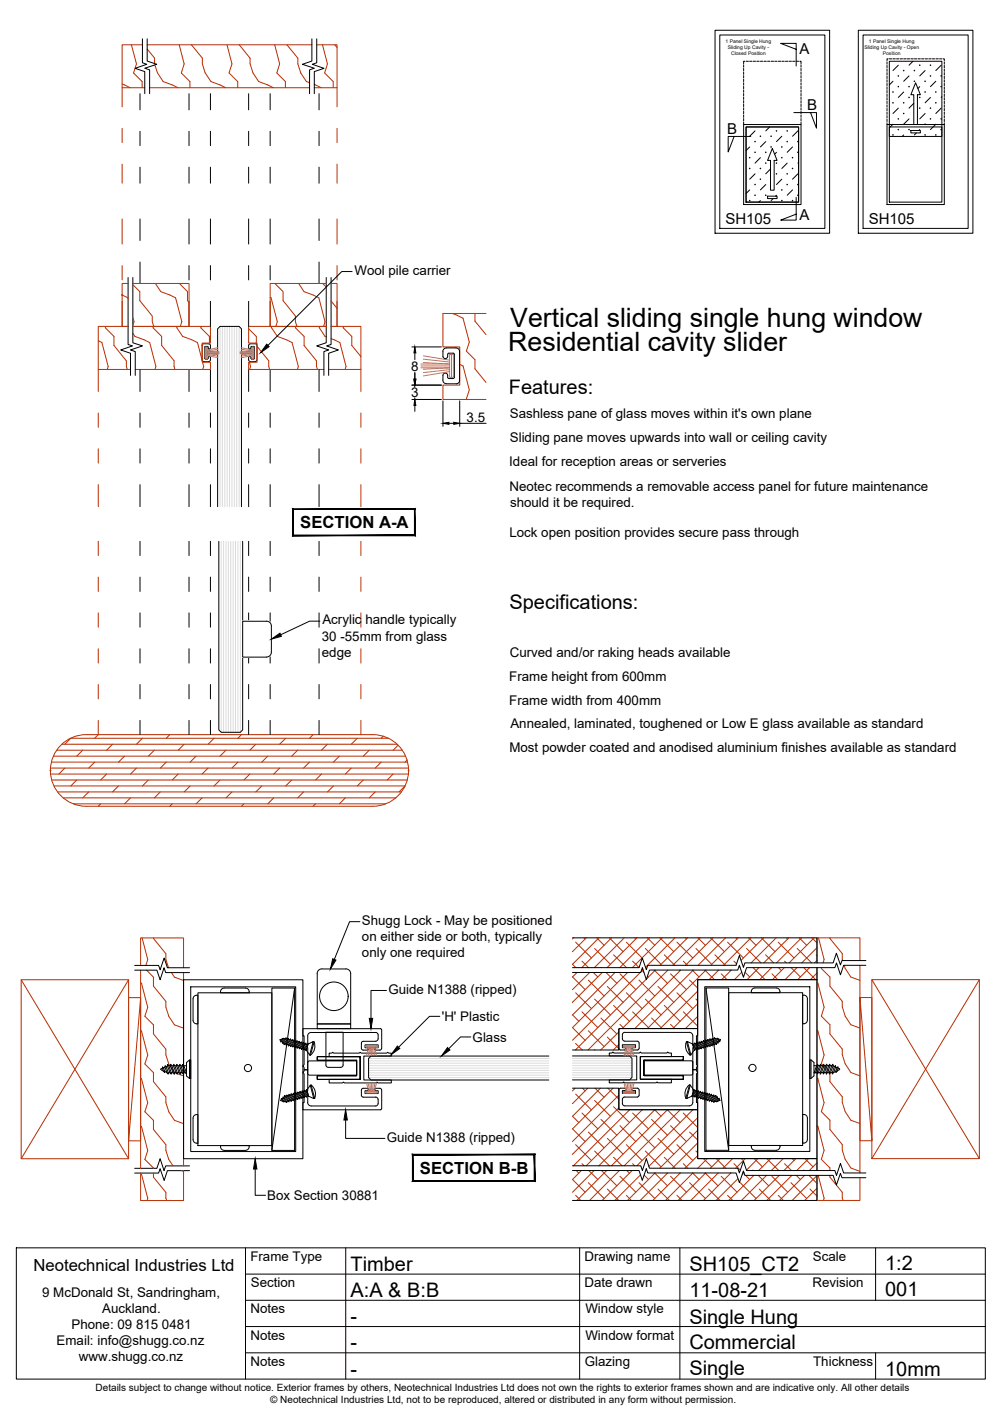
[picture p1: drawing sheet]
<svg xmlns="http://www.w3.org/2000/svg" width="210mm" height="297mm" viewBox="0 0 210 297" stroke-linecap="round" stroke-linejoin="round" font-family="sans-serif">
<!-- layer: APL Notes -->
<g fill="#000" stroke="#000" stroke-width=".21">
<path d="M86.8 106.7v5.4l.2 .1zM86.8 106.7l.2-.1v5.6zM61.5 106.7h25.3l.2-.1zM61.3 106.6h25.7l-25.5 .1zM61.3 106.6l.2 5.5v-5.4zM61.3 106.6l.2 5.5-.2 .1zM61.5 112.1l-.2 .1 25.5-.1zM61.3 112.2l25.5-.1 .2 .1z"/>
<path d="M111.9 241.9v5.4l.2 .1zM111.9 241.9l.2-.1v5.6zM86.6 241.9h25.3l.2-.1zM86.4 241.8h25.7l-25.5 .1zM86.4 241.8l.2 5.5v-5.4zM86.4 241.8l.2 5.5-.2 .1zM86.4 247.4l25.5-.1h-25.3zM86.4 247.4l25.5-.1 .2 .1z"/>
</g>
<!-- layer: Timber 1 -->
<g fill="none" stroke="#b82e00" stroke-width=".21">
<path d="M25.6 17.6l1.7 .8M25.6 18.4v4M27.5 9.4l1.1 4-.6 1.9 1.8 1.8v1.3M29.8 9.4h-4.2v9h4.7M30.8 10.3l1.6 1.9v1.1M30.8 9.4h34.5M31.3 18.4h33.5M32.4 13.6l.6 1.7 1.2 1.8 3.1 1.3M37.5 9.4l1.1 4-.6 1.9 1.8 1.8v1.3M40.1 9.4l2.3 2.8v1.2l.6 1.9 1.2 1.8 3.1 1.3M47.6 9.4l1 4-.6 1.9M48 15.3l1.8 1.8v1.3"/>
<path d="M50.1 9.4l2.3 2.8v1.2M52.4 13.4l.6 1.9 1.2 1.8 3.1 1.3M57.5 9.4l1.1 4-.6 1.9 1.8 1.8v1.3M60.1 9.4l2.3 2.8v1.2l.6 1.9 1.2 1.8 .6 .2M65.8 17.7l1.5 .7M66.4 9.4h4.2v9h-4.8M67.6 9.4l1 4-.6 1.9 1.8 1.8v1.3M70.1 9.4l.5 .6M70.6 18.4v4M25.6 26.9v3M25.6 34.4v4M70.6 26.9v3"/>
<path d="M70.6 34.4v4M25.6 45.9v5.2M25.6 55.6v3M26.8 59.4h-1.2v9h1.2h-6.2v9M27.8 59.4h11.8v9h-11.8h16.3v3.5h-1.8v4h1.8v1.5h-15.8M27.8 59.6l1.5 1.5v1.9l2.6 3.2v1.2l.3 1M32.5 59.4l1.2 1.7 3.1 1.3 1.3 5-.3 1M37.6 59.4l1.7 1.7v1.9l.3 .4M57.6 59.4l1.7 1.7v1.9l2.6 3.2v1.2l.3 1M62.6 59.4l1.1 1.7 3.1 1.3 1.3 5-.3 1M67.6 59.4l.7 .7M68.3 59.4h-11.7v9h11.7h-16.2v3.5h1.7v4h-1.7v1.5h15.8"/>
<path d="M69.4 59.4h1.2v9h-1.2h6.2v9M70.6 45.9v5.2M70.6 55.6v3M20.6 77.4v4.6M20.6 71.4l.8 .4 1.3 5-.2 .6M20.6 77.4h6.7M22.2 68.4l-.1 .3 1.8 1.8v1.9l2.6 3.2v1.2l.2 .6M25.6 63.1v5.3M25.6 61.8l1.2 .6v.2M27.8 69.8l.5 .7 3.1 1.3 1.3 5-.2 .6M27.8 66.4l.3 1-.3 .8M32.1 68.4v.3l1.8 1.8v1.9l2.6 3.2v1.2l.2 .6"/>
<path d="M37 68.4l1.3 2.1 3.1 1.3 .9 3.7M42.2 68.4l-.1 .3 1.8 1.8v1.4M42.4 75.9l.3 .9-.2 .6M52.1 68.9l1.6 1.6v1.4M52.3 75.9l.2 .9-.2 .6M53.8 72.5l2.5 3.1v1.2l.2 .6M56.6 62.3l.2 .1 1.3 5-.3 1M56.8 68.4l1.3 2.1 3.1 1.3 1.3 5-.2 .6M62 68.4l-.1 .3 1.8 1.8v1.9l2.6 3.2v1.2l.2 .6M66.8 68.4l1.3 2.1 .2 .1M68.8 77.4h6.8M69.4 70.9l1.8 .9 1.3 5-.2 .6"/>
<path d="M69.4 63l1.2 1.6M70.6 63.1v5.3M72 68.4l-.1 .3 1.8 1.8v1.9l1.9 2.3M75.6 77.4v4.6M94.7 65.7l1.1 .3M95.8 66.1l1.2 .6 1.3 5-.6 1.9 1.8 1.8v1.9l2.3 2.8M96.3 76.3l.7 .4 1.3 5-.6 1.9 .1 .1M99.5 65.7v1.6l2.3 2.8M101.8 65.7h-9v7h3.5v8h-3.5v3h9M20.6 86.5v3M20.6 94v3M75.6 86.5v3"/>
<path d="M75.6 94v3M20.6 101.5v4.6M20.6 113.4v3M75.6 101.5v4.6M75.6 113.4v3M20.6 120.9v3M20.6 128.4v3M20.6 135.9v3M75.6 120.9v3M75.6 128.4v3M75.6 135.9v3M10.8 159.6h74.6"/>
<path d="M11.2 158.4h73.8M11.9 157.1h72.4M13 155.9h70.2M13.1 155.7a7.5 7.5 0 0 1 5-1.8h60a7.5 7.5 0 0 1 7.5 7.5 7.5 7.5 0 0 1-7.5 7.5h-60a7.5 7.5 0 0 1-7.1-4.9 7.5 7.5 0 0 1 2.1-8.3zM17.3 157.1l-1.2 1.3M19.8 159.6l-1.2 1.3M20.6 150.9v3l-.8 .8M20.6 143.4v3M23.6 155.9l-1.3 1.2M26.1 158.4l-1.3 1.2M29.8 154.7l-1.2 1.2M32.3 157.1l-1.2 1.3"/>
<path d="M34.8 159.6l-1.2 1.3M35.6 153.9l-.8 .8M38.6 155.9l-1.3 1.2M41.1 158.4l-1.3 1.2M44.8 154.7l-1.2 1.2M47.3 157.1l-1.2 1.3M49.8 159.6l-1.2 1.3M50.6 153.9l-.8 .8M53.6 155.9l-1.3 1.2M56.1 158.4l-1.3 1.2M59.9 154.7l-1.3 1.2M62.3 157.1l-1.2 1.3"/>
<path d="M64.8 159.6l-1.2 1.3M65.6 153.9l-.8 .8M68.6 155.9l-1.3 1.2M71.1 158.4l-1.3 1.2M74.8 154.7l-1.2 1.2M75.6 143.4v3M75.6 150.9v3M77.4 157.1l-1.3 1.3M79.9 159.6l-1.3 1.3M80.3 154.2l-.4 .5M81.4 154.7h-66.6l-1.2 1.2M83.4 156.1l-1 1"/>
<path d="M85.3 159.2l-.4 .4M10.6 160.9h75M10.6 162.1h75M10.9 163.4h74.4M11.3 164.6h73.6l-1.3 1.3M12.1 165.9h72M13.3 167.1h69.6M13.6 160.9l-1.3 1.2M15.4 168.4h65.4M16.1 163.4l-1.3 1.2M18.6 165.9l-1.3 1.2M21.1 168.4l-.5 .5"/>
<path d="M22.3 162.1l-1.2 1.3M24.8 164.6l-1.2 1.3M27.3 167.1l-1.2 1.3M28.6 160.9l-1.3 1.2M31.1 163.4l-1.3 1.2M33.6 165.9l-1.3 1.2M36.1 168.4l-.5 .5M37.3 162.1l-1.2 1.3M39.8 164.6l-1.2 1.3M42.3 167.1l-1.2 1.3M43.6 160.9l-1.3 1.2M46.1 163.4l-1.3 1.2"/>
<path d="M48.6 165.9l-1.3 1.2M51.1 168.4l-.5 .5M52.3 162.1l-1.2 1.3M54.8 164.6l-1.2 1.3M57.3 167.1l-1.2 1.3M58.6 160.9l-1.3 1.2M61.1 163.4l-1.2 1.2M63.6 165.9l-1.3 1.2M66.1 168.4l-.5 .5M67.3 162.1l-1.2 1.3M69.8 164.6l-1.2 1.3M72.3 167.1l-1.2 1.3"/>
<path d="M73.6 160.9l-1.3 1.2M76.1 163.4l-1.3 1.2M78.6 165.9l-1.2 1.2M82.4 162.1l-1.3 1.3M29.8 196.5l1.1 4.5-.3 1.2M32.1 196.5l2.6 3.3v1.2l.6 1.7M120.2 196.5l-.3 .2M120.6 197.4l3.3 3.3M122.3 196.5l.3 .2M122.8 196.5l-2.9 2.8M124.6 198.7l3.3 3.3M125 196.5l1.5 1.5"/>
<path d="M125.5 196.5l-5.6 5.5 .7 .7M127.6 196.5l2.9 2.9M128.1 196.5l-6.2 6.2M130.8 196.5l-6.3 6.2M131.2 197.4l3.3 3.3M133 196.5l.2 .2M133.4 196.5l-6.2 6.2M135.2 198.7l3.3 3.3M135.6 196.5l1.6 1.5M136.1 196.5l-6.3 6.2M138.3 196.5l2.9 2.9M138.7 196.5l-6.2 6.2"/>
<path d="M141.4 196.5l-6.2 6.1M141.8 197.4l3.3 3.3M143.6 196.5l.2 .2M144 196.5l-5.7 5.7M145.8 198.7l3.3 3.3M146.2 196.5l1.6 1.5M146.7 196.5l-5.8 5.7M148.9 196.5l2.9 2.9M149.3 196.5l-5.7 5.7M152 196.5l-5.8 5.7M152.4 197.4l3.3 3.3M154.2 196.5l.2 .2"/>
<path d="M154.6 196.5l-5.7 5.7M156.4 198.7l3 3M156.8 196.5l1.6 1.5M157.3 196.5l-5.8 5.7M159.5 196.5l2.9 2.9M159.9 196.5l-4.7 4.7M162.6 196.5l-5.3 5.2M163 197.4l3.3 3.3M164.8 196.5l.2 .2M165.2 196.5l-5.2 5.2M167 198.7l3 3M167.4 196.5l1.6 1.5"/>
<path d="M167.9 196.5l-5.2 5.2M170.1 196.5l1 1M170.6 196.5l-5.3 5.2M171.1 198.5l-3.1 3.2M171.5 196.5l1.1 4.5M173.8 196.6l2.6 3.2 .1 1.4M173.9 196.5v.1M4.4 205.2h22.5v37.5h-22.5zM4.4 205.2l22.5 37.5M26.9 205.2l-22.5 37.5M29.5 202.2v-5.7h9v6.2M29.5 209l-2.6 30h2.6v-30h-2.6v30"/>
<path d="M29.5 205.9l.1 .1 1.3 5-.6 1.9 1.8 1.8v1.9l2.6 3.2v1.2l.7 1.9 1.1 1.8 2 .7M29.5 215.9l.1 .1 1.3 5-.6 1.9 1.8 1.8v1.9l2.6 3.2v1.2l.7 1.9 1.1 1.8 2 .7M29.5 203.2v41.5M30.7 203.2l1.4 1.5v1.9l2.6 3.2M34.7 209.8v1.2l.7 1.9 1.1 1.8 2 .7M35.9 203.7l.6 1 2 .7M38.5 203.7v40.5M119.9 215.3l2.7 2.6M119.9 212.6l1.4 1.3M119.9 209.9v.1M119.9 204.6l2.7 2.7M120.6 218.6l1.4 1.3"/>
<path d="M120.6 208l3.3 3.3M120.9 203.7l-1 1M121.9 211.9l3.3 3.4M121.9 201.3l1.4 1.4M123.2 215.9l3.3 3.3M123.2 205.3l3.3 3.3M123.5 203.7l-3.6 3.6M124.3 203.7l.9 .9M124.6 219.9h.1M124.6 209.3l3.3 3.3M125.9 213.3l3.3 3.3M125.9 202.7h.1"/>
<path d="M126.2 203.7l-6.3 6.3M127 203.7l2.2 2.3M127.2 217.2l2.4 2.5M127.2 206.6l3.3 3.4M128.5 210.6l3.4 3.3M128.5 200l2.7 2.7M128.8 203.7l-8.9 8.9M129.6 216.2l-3.8 3.7M129.6 218.8l-1.1 1.1M129.9 214.6l.8 .9M129.9 204l3.3 3.3M131.2 208l3.3 3.3"/>
<path d="M131.5 203.7l-11.6 11.6M132.5 211.9l3.3 3.4M132.5 201.3l1.4 1.4M133.9 205.3l3.3 3.3M134.1 203.7l-14.2 14.2M134.4 203.2l.5 .5M134.7 203.1l-.4 .5M135.2 209.3l3.3 3.3M135.4 205.1l-14.9 14.8M135.7 204.5l.1 .1M136.5 213.3l2.2 2.2M137 203.2l2.8 2.8"/>
<path d="M137.3 203.2l-1.8 1.8M137.8 206.6l3.4 3.4M139.2 210.6l3.3 3.3M139.2 200l2.2 2.2M139.9 203.2l-16.7 16.7M140.5 214.6l.8 .9M140.5 204l3.3 3.3M141.8 208l3.3 3.3M142.4 203.2l.1 .1M142.6 203.2l-12.3 12.3M143.1 211.9l3 3.1M143.1 201.3l.9 .9"/>
<path d="M144.5 205.3l1.6 1.7M145 203.2l1.4 1.4M145.2 203.2l-12.2 12.3M145.8 209.3l.3 .3M146.1 207.6l-7.8 7.9M146.1 210.3l-5.2 5.2M146.1 212.9l-2.5 2.6M147.7 203.2l2 2M147.9 203.2l-12.3 12.3M149.8 200l2.2 2.2M150.6 203.2l-2.1 2M151.1 204l1.2 1.2"/>
<path d="M153 203.2l.1 .1M153.2 203.2l-2 2M153.7 201.3l.6 .6M154.2 202.2h.1M154.8 202.4l.2 .2M155.4 203.7l-1.5 1.5M156.1 203.7l.9 .9M157.8 202.7l2.5 2.5M159 202.7l-2.5 2.5M160.4 200l1.7 1.7M161.6 202.7l-2.5 2.5M161.7 204l1.2 1.2"/>
<path d="M163.1 202.7l.6 .6M164.3 202.7l-2.5 2.5M164.4 201.3l.3 .4M165.7 202.7l2 1.9M167 202.7l-2.5 2.5M168.4 202.7l2.5 2.5M169.6 202.7l-2.5 2.5M171 200l.1 .2M171.1 205.9l.2 .1 1.3 5M171.1 215.9h.2M171.1 202.7v42.5M171.1 201.2l-.5 .5"/>
<path d="M171.1 203.8l-1.3 1.4M171.3 216l1.3 5M172.1 202.9l1.8 1.8v1.9M172.1 202.7v.1M172.6 211l-.5 1.9 1.8 1.8v1.9M172.6 201l-.2 .7M173.8 206.6l2.6 3.1v1.3l.7 1.9 1.1 1.8 1.9 .7M173.8 216.6l2.6 3.2v1.2l.7 1.9M176.8 202.2l.3 .7M177.1 202.8l1.1 1.9 1.9 .7M180.1 209l2.5 30h-2.5v-30h2.5v30M180.1 201.2v-4.7h-9v5.2"/>
<path d="M180.1 202.2v43.5M182.6 205.2h22.6v37.5h-22.6zM182.6 205.2l22.6 37.5M205.2 205.2l-22.6 37.5M29.5 225.9l.1 .1 1.3 5-.6 1.9 1.8 1.8v1.9l2.6 3.2v1.2l.7 1.9 .9 1.3M29.5 235.9l.1 .1 1.3 5-.6 1.9 1.8 1.8M119.9 231.1v.1M119.9 236.5l2.7 2.6M120.5 228l-.6 .5M120.6 239.8l3.3 3.3M120.6 229.2l3.3 3.3M121.9 233.2l3.3 3.3"/>
<path d="M122 228l.6 .5M123.1 228l-3.2 3.2M123.2 237.1l3.3 3.3M124.6 230.5l3.3 3.3M124.7 228l1.8 1.8M125.8 228l-5.9 5.8 1.4 1.3M125.9 234.5l3.3 3.3M127.2 238.4l3.3 3.4M127.3 228l2.3 2.3M128.4 228l-8.5 8.5M128.5 231.8l3.4 3.3M129.6 229.4l-9.7 9.7"/>
<path d="M129.6 232.1l-9.7 9.7M129.9 235.8l3.3 3.3M131.2 239.8l3.3 3.3M131.9 232.5l-11.8 11.7M132.5 233.2l3.3 3.3M133.9 237.1l3.3 3.3M134.5 232.5h.1M134.5 232.5l-11.7 11.7M136.5 234.5l3.3 3.3M137.1 232.5l1.4 1.3M137.2 232.5l-11.8 11.7M137.8 238.4l3.4 3.4"/>
<path d="M139.8 232.5l2.7 2.6M139.8 232.5l-11.7 11.7M140.5 235.8l3.3 3.3M141.8 239.8l3.3 3.3M142.5 232.5l-11.7 11.7M143.1 233.2l3 3M144.5 237.1l1.6 1.7M145.1 232.5h.1M145.2 232.5l-11.8 11.7M146.1 234.1l-10.2 10.2M146.1 236.8l-7.9 7.9M146.1 239.4l-5.2 5.3"/>
<path d="M171.1 225.9l.2 .1 1.3 5M171.1 235.9l.2 .1 1.3 5M172.6 231l-.5 1.9 1.8 1.8v1.9M172.6 221l-.5 1.8 1.8 1.8v2M173.8 226.6l2.6 3.2v1.2l.7 1.9 1.1 1.8 1.9 .7M173.8 236.6l2.6 3.2v1.2l.7 1.9M177.1 222.8l1.1 1.8 1.9 .8M29.5 245.9l.1 .1 1.3 5-.1 .5M32.1 245.7v.9l2.6 3.2v1.2l.2 .5M38 245.2l.5 .2M38.5 245.2v6.3h-9v-5.8M120.6 250.4l1.1 1.1"/>
<path d="M120.7 245.2l.6 .6M121.8 245.2l-1.9 1.9 2.7 2.6M121.9 243.8l.5 .4M123.2 247.7l3.3 3.4M123.4 245.2l1.8 1.9M124.5 245.2l-4.6 4.6M124.6 241.1l3.1 3.1M126 245.2l3.2 3.2M127.1 245.2l-6.2 6.3M127.2 249.1l2.4 2.4M128.5 242.4l1.8 1.8M129.7 245.2l-6.2 6.3"/>
<path d="M129.9 246.4l3.3 3.3M131.2 250.4l1.1 1.1M131.3 245.2l.6 .6M132.4 245.2l-6.3 6.3M132.5 243.8l.5 .4M133.9 247.7l3.3 3.4M134.2 246.1l-5.4 5.4M134.9 246.2l.9 .9M135.2 241.1l3.3 3.3M135.4 244.8v.1M137.1 245.7l2.7 2.7M137.2 245.7l-5.7 5.8"/>
<path d="M137.8 249.1l2.4 2.4M139.2 242.4l2.2 2.3M139.9 245.7l-5.8 5.8M140.5 246.4l3.3 3.3M141.8 250.4l1.1 1.1M142.4 245.7l.1 .1M142.5 245.7l-5.7 5.8M143.1 243.8l1 .9M144.5 247.7l3.3 3.4M145.1 245.7l1.3 1.4M145.2 245.7l-5.8 5.8M145.8 241.1l.3 .4"/>
<path d="M146.1 242.1l-2.6 2.6M147.4 242.7l1.7 1.7M147.7 245.7l2.7 2.7M147.8 245.7l-5.7 5.8M148.2 242.7l-2 2M148.4 249.1l2.4 2.4M150 242.7l2 2M150.5 245.7l-5.8 5.8M150.8 242.7l-2 2M151.1 246.4l3.3 3.3M152.4 250.4l1.1 1.1M153 245.7l.1 .1"/>
<path d="M153.1 245.7l-5.7 5.8M153.5 242.7l-2 2M153.7 243.8l1.4 1.3M154.6 246.9l-4.6 4.6M155.1 247.7l3.3 3.4M155.3 242.7l.4 .4M155.6 245.6l.3 .4M155.8 245.6l-.3 .4M156.1 242.7l-2 2M156.2 246.2l.8 .9M157.7 245.1l.1 .1M157.9 246.2l-5.2 5.3"/>
<path d="M158 242.7l1.7 1.7M158.8 242.7l-2.4 2.4M158.8 246.2l2.2 2.2M159 249.1l2.5 2.4M160.6 246.2l-5.3 5.3M160.6 242.7l2.5 2.5M161.4 242.7l-2.5 2.5M161.7 246.4l3.3 3.3M163 250.4l1.1 1.1M163.2 246.2l-5.2 5.3M164.1 242.7l-2.5 2.5M164.4 243.8l1.4 1.4"/>
<path d="M165.7 247.7l3.3 3.4M165.9 246.2l-5.3 5.3M166 242.7l.3 .4M166.7 242.7l-2.5 2.5M166.8 246.2l.9 .9M168.3 245.1l.2 .1M168.5 246.2l-5.2 5.3M168.6 242.7l1.7 1.7M169.4 242.7l-2.5 2.5M169.5 246.2l1.6 1.7M169.7 249.1l1.4 1.5M171.1 246.2v5.3h9v-4.8"/>
<path d="M171.1 243.6l-1.6 1.6M171.1 246.3l-5.2 5.2M171.1 248.9l-2.5 2.6M171.4 246.2l1.2 4.8M172.6 251l-.1 .5M172.6 240.9l-.5 2 1.8 1.8v.5M173.8 246.6l2.6 3.2v1.2l.2 .5M173.9 246.2v.4M177.1 242.9l1.1 1.8 1.9 .7"/>
</g>
<!-- layer: Shugg Blocks -->
<g fill="none" stroke="#000" stroke-width=".21">
<path d="M29.8 8.1v5.1l.9 .3-2.4 .8 2 .7v4.6M30.8 8.1v4.7l2 .7-2.5 .8 1 .3v5M65.3 8.1v4.7l-2 .7 2.5 .8-1 .3v5M66.4 8.1v5.1l-1 .3 2.5 .8-2.1 .7v4.6M26.8 58.1v14.1l.9 .3-2.4 .8 2 .7v4.6M27.8 58.1v13.7l2 .7-2.5 .8 1 .3v5M68.3 58.1v13.7l-1.9 .7 2.4 .8-.9 .3v5M69.4 58.1v14.1l-1 .3 2.5 .8-2.1 .7v4.6M119.9 196.5h51.2v5.2M28.2 203.2h4.7l.6 2 .9-2.5 .3 1h5M28.2 202.2h5l.3 .9 .9-2.4 .7 2h4.6M171.1 202.7v2.5h-25v10.3h-16.5v4.4h-9.7"/>
<path d="M181.4 201.2h-5l-.3 .9-.9-2.4-.7 2h-18.5l-.3 .9-.8-2.4-.7 2h-18.5l-.3 .9-.9-2.4-.6 2h-14M181.4 202.2h-4.7l-.6 2-.9-2.5-.3 1h-18.5l-.7 2-.8-2.5-.3 1h-18.5l-.7 2-.8-2.5-.4 1h-14.3M119.9 228h9.7v4.5h16.5v10.2h25v2.5M39.7 244.2h-5l-.3 1-.9-2.5-.6 2h-4.7M39.7 245.2h-4.6l-.7 2.1-.9-2.5-.3 .9h-5M119.9 245.2h14l.6 2.1 .9-2.5 .3 .9h18.5l.7 2 .8-2.4 .3 .9h18.5l.7 2 .9-2.4 .3 .9h5M119.9 244.2h14.3l.4 1 .8-2.5 .7 2h18.5l.3 1 .8-2.5 .7 2h18.5l.3 1 .9-2.5 .6 2h4.7M171.1 246.2v5.3h-51.2"/>
</g>
<!-- layer: AlumOutline -->
<g fill="none" stroke="#000" stroke-width=".21">
<path d="M29.3 19.6v3.4M39.6 19.6v3.4M44.1 19.6v3.4M52.1 19.6v3.4M56.6 19.6v3.4M66.8 19.6v3.4M29.3 27.5v3M29.3 35v3.4M39.6 27.5v3M39.6 35v3.4M44.1 27.5v3M44.1 35v3.4"/>
<path d="M52.1 27.5v3M52.1 35v3.4M56.6 27.5v3M56.6 35v3.4M66.8 27.5v3M66.8 35v3.4M29.3 45.9v4.5M29.3 54.9v4.5M39.6 45.9v5.2M39.6 55.6v3M44.1 45.9v5.2M44.1 55.6v3"/>
<path d="M52.1 45.9v5.2M52.1 55.6v3M56.6 45.9v5.2M56.6 55.6v3M66.8 45.9v4.5M66.8 54.9v4.5M29.3 77.4v4.6M39.6 63.1v5.3M39.6 77.4v4.6M44.1 63.1v5.3M44.1 77.4v4.6M52.1 63.1v5.3"/>
<path d="M52.1 77.4v4.6M56.6 63.1v5.3M56.6 77.4v4.6M66.8 77.4v4.6M29.3 86.5v3M29.3 94v3M39.6 86.5v3M39.6 94v3M44.1 86.5v3M44.1 94v3M52.1 86.5v3M52.1 94v3"/>
<path d="M56.6 86.5v3M56.6 94v3M66.8 86.5v3M66.8 94v3M29.3 101.5v4.6M29.3 113.4v3M39.6 101.5v4.6M39.6 113.4v3M44.1 101.5v4.6M44.1 113.4v3M52.1 101.5v4.6M52.1 113.4v3"/>
<path d="M56.6 101.5v4.6M56.6 113.4v3M66.8 101.5v4.6M66.8 113.4v3M29.3 120.9v3M29.3 128.4v3M29.3 135.9v3M39.6 120.9v3M39.6 128.4v3M39.6 135.9v3M44.1 120.9v3M44.1 128.4v3"/>
<path d="M44.1 135.9v3M52.1 120.9v3M52.1 128.4v3M52.1 135.9v3M56.6 120.9v3M56.6 128.4v3M56.6 135.9v3M66.8 120.9v3M66.8 128.4v3M66.8 135.9v3M29.3 143.4v3M29.3 150.9v3"/>
<path d="M39.6 143.4v3M39.6 150.9v3M44.1 143.4v3M44.1 150.9v3M52.1 143.4v3M52.1 150.9v3M56.6 143.4v3M56.6 150.9v3M66.8 143.4v3M66.8 150.9v3M38.5 205.2h25v37.5h-25zM40 206.7h21.9v34.5h-21.9z"/>
<path d="M79.2 216.8l-.2-.5h-.3h-13.5a.72 .72 0 0 0-.7 .7v2l-.3 .2 .3 .3v4.6h-.8v-.5l-.2-.4M79.2 217.6l-.1 .3-.4 .2-2.8 .1-.2 .3v1.1l.2 .3 1 .1 .3-.3-.1-.1-.6-.1v-.6h2.7v.6h-.5l-.2 .2 .2 .3h.9M79.2 216.8v.8M79.9 215.7l-.2-.2h-16.2v1.5h.2v1.9l-.2 .3 .2 .3v3.5l-.2 .2M79.9 219.6l-.3 .4M80 215.7v3.9M130.9 216.2l-.5 .3v.3v1l.5 .3M130.9 218.1h2.6l.4 .4M130.9 216.3h13.5M133.9 219.6l-.2 .3h-1.1l-.2-.2 .1-.2h.6v-.7h-2.7v.7h.5l.2 .2-.2 .2h-.9M133.9 218.5v1.1M144.4 216.2a.75 .75 0 0 1 .7 .8"/>
<path d="M145.1 217v2l.3 .2-.3 .3v4.6h.8v-.5l.2-.3-.2-.3v-3.5l.2-.3-.2-.3v-1.9h.2v-1.5h-16.2l-.3 .2v3.9l.4 .3M146.1 205.2h25v37.5h-25zM147.6 206.7h22v34.5h-22zM64.4 230.9a.75 .75 0 0 0 .8 .8h13.5l.3-.1 .2-.4M64.5 230.9v-1.9l-.3-.3 .3-.2v-4.4h-.8v.3l-.2 .2 .2 .3v3.5l-.2 .3 .2 .3v2h-.2v1.5h16.2l.2-.3M66.5 221.3v.8h8.2h-8.2v-.8h9v4.8h-9v-.8h8.2v-3.2v3.2h-8.2v.8h9v-4.8zM76.1 229.8h2.6M76.9 228.5l.3-.3-.3-.2h-.8l-.3 .2-.1 1.3 .4 .3M77 228.5h-.5v.6h2.7v-.6h-.5M78.7 229.8l.3 .1 .2 .4M79.2 230.3v.9M79.6 228l.3 .3"/>
<path d="M79.6 228h-1.1v.2l.2 .3M80 228.4v3.8M130 228l-.4 .3v3.9l.3 .2M130 228h.9l.2 .2-.2 .2-.5 .1v.6h2.7v-.6l-.6-.1-.1-.2 .2-.2h1.1l.2 .3M133.9 228.3v1.1M134.1 221.3h9v.8h-8.2h8.2v-.8h-9v4.8h9v-.8h-8.2v-3.2v3.2h8.2v.8h-9zM146.1 224.7l-.2-.6h-.8v4.4l.3 .2-.3 .3v1.9a.75 .75 0 0 1-.7 .8h-13.5l-.5-.3v-1.1l.2-.4 2.9-.1 .4-.4M146.1 224.7l-.2 .2v3.5l.2 .3-.2 .3v2h.2v1.5h-16.2"/>
</g>
<!-- layer: Glass -->
<g fill="none" stroke="#dbdbdb" stroke-width=".21">
<path d="M46.1 68.4v37.7M46.6 68.4v37.7M47.1 68.4v37.7M47.6 68.4v37.7M48.1 68.4v37.7M48.6 68.4v37.7M49.1 68.4v37.7M49.6 68.4v37.7M50.1 68.4v37.7M46.3 113.4v40M46.8 113.4v40M47.3 113.4v40"/>
<path d="M47.8 113.4v40M48.3 113.4v40M48.8 113.4v40M49.3 113.4v40M49.8 113.4v40M50.3 113.4v40M77.2 223.7h37.8M77.2 224.2h37.8M77.2 224.7h37.8M77.2 223.2h37.8M77.2 222.7h37.8M77.2 222.2h37.8"/>
<path d="M77.2 225.2h37.8M77.2 225.7h37.8M77.2 221.7h37.8M119.9 223.7h12.5M119.9 224.2h12.5M119.9 224.7h12.5M119.9 223.2h12.5M119.9 222.2h12.5M119.9 225.2h12.5M119.9 225.7h12.5M119.9 222.7h12.5M119.9 221.7h12.5"/>
</g>
<path d="M45.6 106.1v-37.2l.5-.5h4l.5 .5v37.2M45.8 113.4v39.5l.5 .5h4l.5-.5v-39.5M50.8 130.1h5a1.01 1.01 0 0 1 1 1v5.5a1.01 1.01 0 0 1-1 1l-5 .1zM115 221.2h-37.3l-.5 .5v4l.5 .5h37.3M119.9 221.2h12l.5 .5v4l-.5 .5h-12" fill="none" stroke="#000" stroke-width=".21"/>
<!-- layer: Timber 1 -->
<g fill="#b82e00" stroke="#b82e00" stroke-width=".21">
<circle cx="85.6" cy="161.4" r=".08"/>
<circle cx="10.6" cy="161.4" r=".08"/>
<circle cx="25.6" cy="61.8" r=".08"/>
</g>
<!-- layer: Glass -->
<g fill="#fff" stroke="#fff" stroke-width=".21">
<path d="M50.8 130.1l5.2 .1zM50.8 130.1l5.2 .1z"/>
<path d="M50.8 130.2h5.4zM50.8 130.2h5.4z"/>
<path d="M50.8 130.2l5.5 .1zM50.8 130.2l5.5 .1z"/>
<path d="M50.8 130.3l5.7 .1zM50.8 130.3l5.7 .1h-5.7z"/>
<path d="M50.8 130.4l5.8 .1-.1-.1zM50.8 130.4l5.8 .1h-5.8z"/>
<path d="M50.8 130.5l5.9 .1-.1-.1zM50.8 130.5l5.9 .1h-5.9z"/>
<path d="M50.8 130.6l6 .2-.1-.2zM50.8 130.6l6 .2h-6z"/>
<path d="M50.8 130.8l6 .2v-.2zM50.8 130.8l6 .2h-6z"/>
<path d="M50.8 131l6 .1v-.1zM50.8 131l6 .1h-6z"/>
<path d="M50.8 131.1l6 5.5v-5.5zM50.8 131.1l6 5.5h-6z"/>
<path d="M50.8 136.6l6 .2v-.2zM50.8 136.6l6 .2h-6z"/>
<path d="M50.8 136.8l6 .2v-.2zM50.8 136.8l6 .2h-6z"/>
<path d="M50.8 137l5.9 .1 .1-.1zM50.8 137l5.9 .1h-5.9z"/>
<path d="M50.8 137.1l5.8 .2 .1-.2zM50.8 137.1l5.8 .2h-5.8z"/>
<path d="M50.8 137.3l5.7 .1 .1-.1zM50.8 137.3l5.7 .1h-5.7z"/>
<path d="M50.8 137.4l5.5 .1 .2-.1zM50.8 137.4l5.5 .1h-5.5z"/>
<path d="M50.8 137.5h5.5zM50.8 137.5l5.4 .1z"/>
<path d="M50.8 137.6h5.4zM50.8 137.6h5.2z"/>
<path d="M50.8 137.6h5.2zM50.8 137.6l5.1 .1z"/>
</g>
<!-- layer: Components -->
<g fill="none" stroke="#000" stroke-width=".21">
<path d="M42.3 75.4l.4 .3M42.3 72.3l.4-.3 1.2 .1 .2 .3v.5M42.3 72.4v3M42.7 75.8h1M43 72.6l-.1 .1v2.4l.1 .1M43 75.2h.5l.2-.5h.3a.84 .84 0 0 1-.1 1h-.2M43 72.6h.5l.1 .3M43.6 72.9l.2 .2 .3-.2M52.1 72.9l.2 .2 .3-.2M52.5 75.8h1M52.7 75.2l-.2-.5h-.3a.84 .84 0 0 0 .1 1h.2M52.7 72.6l-.1 .3"/>
<path d="M52.7 72.6l.6 .1M53.3 75.1l-.6 .1M53.3 72.7v2.4M53.8 72.3l-.3-.3-1.2 .1-.2 .3v.5M53.8 72.4v3l-.4 .3M92.8 73.6a.75 .75 0 0 1 .7-.7h2a.75 .75 0 0 1 .8 .7v6.1a.71 .71 0 0 1-.7 .7h-2.1a.79 .79 0 0 1-.7-.8M92.8 78.6a.5 .5 0 0 1 .5-.5 .5 .5 0 0 1 .5 .5M92.8 73.6v1a.5 .5 0 0 0 .5 .5 .5 .5 0 0 0 .5-.5v-.4M92.8 78.6v1M93.8 78.6v.4l.2 .3M94 74l-.2 .2M94 74h.9l.3 .2"/>
<path d="M95.2 74.2v4.8l-.3 .3h-.9M59.1 217.7l-.4 .1 .1 .5 .6-.8-.6 .5M59.3 218.4l.2 .2M59.5 218.6v.2l.2-.1M59.7 217.6l-.5 .7-.2-.1M59.7 217.6l.3-.2-.1 .2M59.7 217.6h-.4M59.7 218.7h.3M59.9 217.6l-.7 1v-.3M59.9 217.6l.3 .1M60 218.7v.3l.2-.2M60.2 218.8l.2 .1"/>
<path d="M60.2 217.7l.2-.2v.2M60.2 217.7l-.7 .9M60.4 217.7l-.7 1M60.4 217.7l.2 .1M60.4 218.9v.2l.2-.2M60.6 218.9l.3 .1v.2l.2-.1M60.8 217.9l-.6 .9M61.1 217.9h-.3l.1-.3-.3 .2-.6 .9M61.1 217.9l.3-.1-.1 .2h.3l.2-.1-.7 1.2M61.1 219.1h.2v.2l.2-.1M61.1 217.9l-.7 1M61.3 218l-.7 .9"/>
<path d="M61.5 219.2h.3M61.6 218l-.7 1M61.7 218.1l.3 .1-.7 .9M61.8 219.2v.3l.2-.2M62 218.2l.3-.2-.1 .2M62 219.3l.2 .1M62.2 218.2l.3 .1 .2-.2v.2M62.2 218.2l-.7 1M62.2 219.4v.2l.3-.2M62.5 219.4l.2 .1M62.5 218.3l-.7 .9M62.7 218.3l.2 .1"/>
<path d="M62.7 218.3l-.7 1M62.7 219.5v.2l.2-.2M62.9 219.5l.3 .1M62.9 218.4l.3-.1-.1 .2M62.9 218.4l-.7 1M63.1 218.5h.3M63.1 218.5l-.6 .9M63.2 219.6v.2l.2-.1h.2M63.4 218.5l.2-.1v.2M63.4 218.5l-.7 1M63.6 218.6l.3 .1M63.6 218.6l-.7 .9"/>
<path d="M63.6 219.7v.2l.2-.1M63.8 219.8h.3M63.9 218.7l.2-.2-.1 .2 .3 .1M63.9 218.7l-.7 .9M64 218.7l-.6 1M64.1 219.8v.3l.1-.1M64.2 220l.7 1M64.3 219.6l-.2 .2M64.3 218.8l-.7 .9M64.5 218.9l-.7 .9M64.5 218.7l1.1-.5-.7 2.8M64.5 218.7l-.3 1.3"/>
<path d="M64.5 218.7l-.2 .1M65.6 218.2l.2 .1-.8 2.8-.1-.1M65.8 218.2a2.34 2.34 0 0 1-.8 2.8M66.5 204v10.5h7v-10.5M66.5 214.5h7v1h-7zM67.4 203a1.01 1.01 0 0 0-1 1M67.5 203h5M68.3 216.2h3.6v6.9l-.3 .4-2.8 .1-.5-.3zM72.5 203a1.01 1.01 0 0 1 1 1M143.8 218.2a2.34 2.34 0 0 0 .7 2.8M143.8 218.2l.8 2.8M144 218.2h-.2"/>
<path d="M145.1 218.7l.2 .1M145.1 218.7l-1.1-.5 .7 2.8M145.1 218.7l.3 1.3-.7 1M145.1 218.9l.7 .9M145.3 218.8l.7 .9M145.3 219.6l.2 .2M145.5 219.8v.3l-.1-.1M145.6 218.7l.6 1M145.7 218.6l-.2-.1 .1 .2-.3 .1M145.7 218.6l.7 1M145.8 219.8h-.3M146 219.7v.2l-.2-.1"/>
<path d="M146 218.6h-.3M146 218.6l.7 .9M146.2 218.5l-.2-.2v.3M146.2 218.5l.7 1M146.4 219.6v.2l-.2-.1h-.2M146.5 218.4l-.3 .1M146.5 218.4l.6 1M146.7 218.4l-.3-.2 .1 .2M146.7 218.4l.7 .9M146.7 219.5l-.3 .1M146.9 219.5v.2l-.2-.2M146.9 218.3l-.2 .1"/>
<path d="M146.9 218.3l.7 1M147.1 219.4l-.2 .1M147.1 218.3l.7 .9M147.4 219.3v.3l-.3-.2M147.4 218.2l-.3 .1-.2-.2v.2M147.4 218.2l.7 .9M147.6 218.2l-.3-.2 .1 .2M147.6 219.3h-.2M147.8 219.2v.2l-.2-.1M147.8 218.1l-.2 .1 .7 .9M148 218l.7 1M148.1 219.1l-.3 .1"/>
<path d="M148.3 218l.7 .9M148.5 217.9l.3-.1-.1-.2 .3 .2 .6 .9M148.5 217.9l-.3-.2 .1 .3h-.3l-.2-.1 .7 1.1M148.5 219l-.2 .1v.2l-.2-.2M148.5 217.9l.7 .9M148.8 217.8l.6 1M149 218.9l-.3 .1v.2l-.2-.2M149.2 218.8v.3l-.2-.2M149.2 217.7l.7 1M149.2 217.7l-.2 .1M149.4 217.7l-.2-.2v.2M149.4 217.7l.7 .9"/>
<path d="M149.4 218.8h-.2M149.6 218.7v.3l-.2-.2M149.7 217.6l.7 .9v-.2M149.7 217.6l-.3 .1M149.9 217.5l.5 .8 .2-.2M149.9 217.5l-.3-.1 .1 .2M149.9 217.5l.4 .1M149.9 218.7h-.3M150.1 218.6v.2l-.2-.1M150.3 218.4l-.2 .2M150.5 217.7h.4l-.1 .5-.6-.7 .6 .5M34 223.8l-.3 .1v.2l.5 .3"/>
<path d="M34 223.8l.1-.3 .2 .3 .2-.3 .5 1.2M34 223.8l.2 .6M34.2 224.4l.3 .3v-.3M34.3 223.8l.2 .6M34.5 224.4l.5 .3M34.5 223.5l.1-.3 .2 .3M34.8 223.5l.5 1.2M35 224.7l.2 .3 .1-.3M35.1 223.3v-.3l.3 .3M35.1 223.3l.5 1.4M35.1 223.3l-.3 .2M35.3 224.7h.3"/>
<path d="M35.4 223.3h.3M35.4 223.3l.5 1.4M35.6 224.7l.3 .3v-.3M35.7 223.3l.1-.3 .2 .3M35.7 223.3l.6 1.4M35.9 224.7h.4M36 223.3h.3M36 223.3l.5 1.4M36.3 224.7l.2 .3v-.3h.4M36.3 223.3l.6 1.4M36.3 223.3l.1-.3 .2 .3M36.6 223.3h.4v-.3l.3 .3"/>
<path d="M36.6 223.3l.5 1.4M36.9 224.7l.2 .3v-.3M37 223.3l.5 1.4h-.4M37.3 223.3h.3M37.3 223.3l.5 1.4M37.6 223.3l.6 1.4h-.4v.3l-.3-.3M37.6 223.3l.1-.3 .2 .3M37.9 223.3h.3M37.9 223.3l.5 1.4M38.2 224.7l.2 .3v-.3M38.2 223.3l.7 1.6 .2-.2-.6-1.4M38.2 223.3l.1-.3 .2 .3"/>
<path d="M38.4 224.7h.4M38.5 223.3h.6M39.1 222.6l.6-.6h.3v3.9h-.3l-.6-.5zM39.7 222v3.9M59 230.3l.5 .6-.6-.8-.1 .5 .4 .1M59.1 230.2l.2-.2 .6 .8M59.3 230v-.2l.7 .9M59.5 230.7l.4 .1M59.6 229.7l.7 1M59.6 229.7l-.2 .2M59.9 229.6l-.3-.1v.2M59.9 229.6l.6 1"/>
<path d="M60 230.7l.1 .2-.2-.1M60.1 229.6l.7 .9 .2 .2v-.2l.2-.1M60.1 229.6h-.2M60.3 229.5l-.2-.1v.2M60.3 229.5l.7 1M60.3 230.7h-.3M60.5 230.6l.1 .2-.3-.1M60.6 229.5l.6 .9M60.6 229.5h-.3M60.8 229.4l.6 1M60.8 230.5l-.3 .1M60.8 229.4l-.3-.2 .1 .3"/>
<path d="M61 229.3l.7 1M61.2 229.3l-.2-.2v.2l-.2 .1M61.2 229.3l.7 1.1-.2-.1-.3 .1 .1 .2-.3-.2M61.5 229.2l.6 1h-.2M61.7 229.2l-.3-.2 .1 .2-.3 .1M61.7 229.2l.6 .9M61.9 229.1l-.2 .1M61.9 229.1l.7 .9M62.1 229l-.2-.1v.2M62.1 229l.7 1M62.3 230.1l.1 .2-.3-.1M62.4 229h-.3"/>
<path d="M62.4 229l.6 .9M62.6 228.9l-.2-.1v.2M62.6 228.9l.6 1M62.8 230v.2l-.2-.2-.3 .1M62.8 228.9h-.2M62.8 228.9l.7 .9M63 228.8l-.2-.2v.3M63 229.9l-.2 .1M63 228.8l.7 1M63.2 229.9l.1 .2-.3-.2M63.3 228.7l-.3 .1M63.3 228.7l.7 1"/>
<path d="M63.5 229.8l-.3 .1M63.5 228.7l.7 .9M63.7 229.8l.1 .2-.3-.2M63.7 228.6l-.2 .1-.2-.2v.2M63.7 228.6l.7 1M64 228.5l-.3-.1v.2M64 228.5l.6 1M64 229.7l-.3 .1M64.2 228.5h-.2M64.2 228.5l.2 .2M64.3 228.3l-.1-.1v.3M64.4 229.6h-.2v.2l-.2-.1"/>
<path d="M64.4 229.6h.3M64.7 222.2h10v3h-10l-.2-.2v-2.5zM65 227.3l.7 2.8-1.1-.5-.3-1.3M65 227.3l-.7 1M65.2 227.3a2.34 2.34 0 0 1 .7 2.8M65.2 227.3l.7 2.8M65.2 227.3h-.2M65.9 230.1h-.2M69 220.6h.5l.2-.2 .2 .2h5.4l.2-.2 .2 .2h5.3l.2-.2 .2 .2h.6v.6h-5.8v5h5.8v.7h-2.8l-.2-.2-.2 .2h-6.6l-.2-.2-.2 .2h-2.8v-.8h6.5v-4.8h-6.5zM127.6 220.6h.6l.2-.2 .2 .2h5.3l.2-.2 .2 .2h5.4l.2-.2 .2 .2h.5v.7h-6.5v4.8h6.5v.7h-2.8l-.2-.2-.2 .2h-6.6l-.2-.2-.2 .2h-2.8v-.6h5.8v-5h-5.8zM134.9 222.2h10l.2 .3v2.5l-.2 .2h-10zM143.7 230.1h.2"/>
<path d="M144.4 227.3a2.34 2.34 0 0 0-.7 2.7M144.6 227.3l-.7 2.8 1.1-.5M144.6 227.3h-.2l-.7 2.8M144.6 227.3l.7 1M144.7 221h-.1M145.2 229.5l.2 .1v.2l.2-.2M145.2 229.5l-.3 .1M145.3 228.3l.1-.1v.3M145.3 228.3l-.3 1.3M145.4 228.5h.2M145.4 228.5l-.2 .2M145.6 229.6l.3 .1"/>
<path d="M145.6 228.5l.3-.1v.2M145.6 228.5l-.6 .9M145.9 228.6h.2l.2-.1v.2M145.9 228.6l-.7 .9M145.9 229.7l-.1 .2 .3-.1M146.1 229.8l.3 .1M146.1 228.6l-.7 1M146.3 228.7l.3 .1M146.3 228.7l-.7 .9M146.4 229.9l-.1 .2 .2-.2M146.5 229.9l.3 .1M146.6 228.8l.2-.2v.2"/>
<path d="M146.6 228.8l-.7 .9M146.8 228.8l.2 .1M146.8 228.8l-.7 1M146.8 230v.2l.2-.2 .3 .1M147 228.9l.2-.2v.2M147 228.9l-.6 1M147.2 228.9l.3 .1M147.2 228.9l-.7 1M147.3 230.1l-.1 .2 .3-.1M147.5 229l.2-.2v.3M147.5 229l-.7 1M147.7 229.1h.2"/>
<path d="M147.7 229.1l-.7 .9M147.9 229.1l.3-.1-.1 .2 .3 .1M147.9 229.1l-.6 1M148.1 229.2l-.6 1h.2M148.4 229.3l.2-.2v.2l.2 .1M148.4 229.3l-.7 1.1 .2-.1h.3l-.1 .3 .3-.2M148.6 229.3l-.7 1M148.8 229.4l-.6 .9M148.8 230.5l.3 .1M148.8 229.4l.3-.2-.1 .2M149 229.4l-.6 1M149 229.4l.3 .1"/>
<path d="M149.1 230.6l-.1 .2 .3-.2M149.3 230.6l.3 .1M149.3 229.5l.2-.2v.3M149.3 229.5l-.7 1M149.5 229.6l-.7 .9-.2 .2v-.2l-.2-.1M149.5 229.6h.2M149.6 230.7l-.1 .2 .2-.1M149.7 229.6l.3-.1v.2M149.7 229.6l-.6 1M150 229.7l-.7 .9M150 229.7l.2 .2M150.1 230.7l-.4 .1"/>
<path d="M150.3 230v-.2l-.7 .9M150.5 230.2l-.2-.2-.6 .8M150.6 230.3l-.5 .5 .6-.7 .1 .4-.4 .1M169.6 222h.3l.6 .6v2.8l-.6 .5h-.3zM169.9 222v3.9M170.5 223.2h.6M170.8 224.7h.4M171.1 223.2l-.6 1.5M171.1 223.2l.2-.3 .1 .3M171.2 224.7v.3l.2-.3M171.4 223.2l-.6 1.5-.1 .1-.1-.1M171.4 223.2h.3"/>
<path d="M171.7 223.2l.2-.3 .1 .3M171.7 223.2l-.5 1.5M172 223.2l-.6 1.5h.4v.3l.3-.3M172 223.2h.3M172.3 223.2l.3-.3v.3h.4M172.3 223.2l-.5 1.5M172.5 224.7v.3l.2-.3M172.6 223.2l-.5 1.5h.4M172.7 224.7h.4v.3l.2-.3M173 223.2l-.5 1.5M173 223.2l.2-.3 .1 .3M173.3 223.2h.3"/>
<path d="M173.3 223.2l-.6 1.5M173.3 224.7h.4M173.6 223.2l.2-.3 .1 .3M173.6 223.2l-.5 1.5M173.7 224.7v.3l.3-.3M173.9 223.2h.3M173.9 223.2l-.6 1.5M174 224.7h.3M174.2 223.2l.3-.3v.3M174.2 223.2l-.5 1.5M174.3 224.7v.3l.3-.3M174.5 223.2l-.5 1.5"/>
<path d="M174.5 223.2l.3 .3M174.8 223.5l.2-.3 .1 .3M174.8 223.5l-.5 1.2M175.1 224.4v.3l.3-.3M175.1 224.4l-.5 .3M175.3 223.7l-.2 .7M175.6 223.8l.3 .1v.1l-.5 .4M175.6 223.8l-.1-.3-.2 .2-.2-.2-.5 1.2M175.6 223.8l-.2 .6"/>
<circle cx="69.9" cy="208.7" r="3"/>
</g>
<!-- layer: WeatherStrip -->
<g fill="none" stroke="#b85c73" stroke-width=".21">
<path d="M43 72.7h.4v2.4h-.4zM43.2 72.7v2.4M43.4 73.9h2.5M43.4 74.5l2.2 .4M43.4 74.3l2.2 .3M45.6 73.5l-2.2 .2h2.5M45.6 72.8l-2.2 .5M45.6 73.2l-2.2 .3M45.9 74.1h-2.5l2.2 .1M50.3 74.1h2.5l-2.3 .1M50.3 73.9h2.5M50.5 72.8l2.3 .5"/>
<path d="M50.5 73.2l2.3 .3M50.5 73.5l2.3 .2h-2.5M52.8 72.7h.4v2.4h-.4zM52.8 74.5l-2.3 .4M52.8 74.3l-2.3 .3M53 72.7v2.4M88.2 76.7h6M88.2 77.1h6l-5.5 .3M88.7 76l5.5 .2h-6M88.7 74.5l5.5 .9M88.7 75.2l5.5 .6M94.2 74.2h.8v4.8h-.8z"/>
<path d="M94.2 77.8l-5.5 .9M94.2 77.4l-5.5 .6M94.6 74.2v4.8M76.6 219h2.4v.4h-2.4zM76.6 219.2h2.4M77.2 219.4l-.4 1.7M77.4 219.4l-.3 1.7M77.6 219.4l-.1 1.7M77.8 219.4v1.7M78 219.4l.2 1.7M78.2 219.4l.3 1.7M78.4 219.4l.5 1.7"/>
<path d="M130.6 219.1h2.4v.4h-2.4zM130.6 219.3h2.4M131.2 219.5l-.5 1.7M131.4 219.5l-.3 1.7M131.6 219.5l-.2 1.7M131.8 219.5v1.7M132 219.5l.1 1.7M132.2 219.5l.3 1.7M132.4 219.5l.4 1.7M76.6 228.6h2.4v.4h-2.4zM76.6 228.8h2.4M76.8 226.8l.4 1.8"/>
<path d="M77.1 226.8l.3 1.8M77.5 226.8l.1 1.8M77.8 226.8v1.8M78.2 226.8l-.2 1.8M78.5 226.8l-.3 1.8M78.9 226.8l-.5 1.8M130.6 228.6h2.4v.5h-2.4zM130.6 228.9h2.4M130.7 226.9l.5 1.7M131.1 226.9l.3 1.7M131.4 226.9l.2 1.7M131.8 226.9v1.7"/>
<path d="M132.1 226.9l-.1 1.7M132.5 226.9l-.3 1.7M132.8 226.9l-.4 1.7"/>
</g>
<!-- layer: TitleBlock -->
<g fill="none" stroke="#000" stroke-width=".21">
<path d="M149.8 6.3h24v42.6h-24zM150.8 7.3h22v40.5h-22zM155.8 13.6v.5M155.8 14.3v.5M155.8 15.1v.5M155.8 15.8v.5M155.8 16.6v.5M155.8 17.3v.5M155.8 18.1v.5M155.8 18.8v.5M155.8 19.6v.5M156 12.8h-.2v.5"/>
<path d="M156.3 12.8h.5M157 12.8h.5M157.8 12.8h.5M158.5 12.8h.5M159.3 12.8h.5M160 12.8h.5M160.8 12.8h.5M161.5 12.8h.5M162.3 12.8h.5M163 12.8h.5M163.8 12.8h.5M164.5 12.8h.6"/>
<path d="M165.3 12.8h.5M166 12.8h.5M166.8 10.3l-3.3-1.2h3.3v4.7M166.8 12.8h.5M167.5 12.8h.3v.5M167.8 13.6v.5M167.8 14.3v.5M167.8 15.1v.5M167.8 15.8v.5M167.8 16.6v.5M167.8 17.3v.5M167.8 18.1v.5"/>
<path d="M167.8 18.8v.5M167.8 19.6v.5M179.8 6.3h24v42.6h-24zM180.8 7.3h22v40.5h-22zM185.8 13v.4M185.8 13.7v.5M185.8 14.5v.5M185.8 15.2v.5M185.8 16v.5M185.8 16.7v.5M185.8 17.5v.5M185.8 18.2v.5"/>
<path d="M185.8 19v.5M185.8 19.7v.5M186 12.3h-.2v.4M186.3 12.8h11v15.8h-11zM186.3 12.3h.5M187.1 17l-.8 .8M187.1 12.3h.5M187.8 12.3h.5M188.2 13.7l-1.1 1.1M188.6 12.3h.5M189.3 19.3l-1.1 1.1M189.3 12.3h.5"/>
<path d="M190 12.3h.6M190.4 15.9l-1.1 1.1M190.8 12.3h.5M191.3 12.8l-.9 .9M191.6 12.3h.5M191.8 17.3l1 2.5h-.6v6.3h-.8v-6.3h-.6zM192.3 12.3h.5M192.7 18.1l-.4 .4M193.1 12.3h.5M193.8 14.8l-1.1 1.1M193.8 12.3h.5M194.6 12.3h.5"/>
<path d="M195.3 12.3h.5M196 17l-1.1 1.1M196.1 12.3h.5M196.8 12.3h.5M197.2 13.7l-1.2 1.1M197.6 12.3h.2v.4M197.8 13v.4M197.8 13.7v.5M197.8 14.5v.5M197.8 15.2v.5M197.8 16v.5M197.8 16.7v.5"/>
<path d="M197.8 17.5v.5M197.8 18.2v.5M197.8 19v.5M197.8 19.7v.5M153.8 28.6l-1.3 3.2v-3.2h4.8M155.8 26.1h12v16.7h-12zM155.8 20.3v.5M155.8 21.1v.5M155.8 21.8v.5M155.8 22.6v.5M155.8 23.3v.5M155.8 24.1v.5"/>
<path d="M155.8 24.8v.5M155.8 25.6v.5M156.3 26.6h11v15.7h-11zM157 30.8l-.7 .7M157 39.8l-.7 .7M158.2 27.4l-1.2 1.1M158.2 36.4l-1.2 1.1M159.3 33l-1.1 1.2M160.4 29.7l-1.1 1.1M160.4 38.7l-1.1 1.1M161.2 26.6l-.8 .8M161.4 35.4l-1 1"/>
<path d="M161.8 31.1l1 2.5h-.6v6.2h-.8v-6.2h-.6zM162.7 31.9l-.4 .4M163.8 28.5l-1.1 1.2M163.8 37.5l-1.1 1.2M164.9 34.2l-1.1 1.1M166 30.8l-1.1 1.1M166 39.8l-1.1 1.1M166.3 23.6h4.7v3.2l-1.2-3.2M167.1 27.4l-1.1 1.1M167.1 36.4l-1.1 1.1M167.3 34l-.2 .2M167.8 20.3v.5"/>
<path d="M167.8 21.1v.5M167.8 21.8v.5M167.8 22.6v.5M167.8 23.3v.5M167.8 24.1v.5M167.8 24.8v.5M167.8 25.6v.5M185.8 26.1h12v16.7h-12zM185.8 20.5v.5M185.8 21.2v.5M185.8 22v.5M185.8 22.7v.5"/>
<path d="M185.8 23.5v.5M185.8 24.2v.5M185.8 25v.5M185.8 25.7v.4M186.3 26.6h11v15.7h-11zM187.1 26l-.8 .8M188.2 22.7l-1.1 1.1M189.3 28.3l-.3 .3M190.4 24.9l-1.1 1.1M190.8 27.3h2v.5h-2zM191.4 21.6l-1 1.1M192 27.8l-.4 .5"/>
<path d="M192.7 27.1l-.2 .2M193.8 23.8l-1.1 1.1M194.9 20.4l-1.1 1.1M196 26l-1.1 1.1M197.2 22.7l-1.2 1.1M197.3 20.3l-.1 .1M197.8 20.5v.5M197.8 21.2v.5M197.8 22v.5M197.8 22.7v.5M197.8 23.5v.5M197.8 24.2v.5"/>
<path d="M197.8 25v.5M197.8 25.7v.4M159.3 42l-.3 .3M160.8 41.1h2v.5h-2zM162 41.6l-.5 .4M162.7 40.9l-.2 .2M166.8 41.3v4.8h-3.3l3.3-1.2"/>
</g>
<g fill="#000" stroke="#000" stroke-width=".21">
<circle cx="187.1" cy="19.3" r=".06"/>
<circle cx="188.2" cy="18.1" r=".06"/>
<circle cx="188.2" cy="15.9" r=".06"/>
<circle cx="189.3" cy="14.8" r=".06"/>
<circle cx="190.4" cy="18.1" r=".06"/>
<circle cx="191.5" cy="14.8" r=".06"/>
<circle cx="191.5" cy="17" r=".06"/>
<circle cx="192.7" cy="13.7" r=".06"/>
<circle cx="193.8" cy="17" r=".06"/>
<circle cx="193.8" cy="19.3" r=".06"/>
<circle cx="194.9" cy="13.7" r=".06"/>
<circle cx="194.9" cy="15.9" r=".06"/>
<circle cx="196" cy="19.3" r=".06"/>
<circle cx="197.2" cy="15.9" r=".06"/>
<circle cx="197.2" cy="18.1" r=".06"/>
<circle cx="157" cy="33" r=".06"/>
<circle cx="157" cy="35.3" r=".06"/>
<circle cx="158.2" cy="29.7" r=".06"/>
<circle cx="158.2" cy="31.9" r=".06"/>
<circle cx="158.2" cy="38.7" r=".06"/>
<circle cx="159.3" cy="35.3" r=".06"/>
<circle cx="159.3" cy="37.5" r=".06"/>
<circle cx="159.3" cy="28.5" r=".06"/>
<circle cx="160.4" cy="31.9" r=".06"/>
<circle cx="160.4" cy="34.2" r=".06"/>
<circle cx="161.5" cy="30.8" r=".06"/>
<circle cx="161.5" cy="28.5" r=".06"/>
<circle cx="162.7" cy="34.2" r=".06"/>
<circle cx="162.7" cy="27.4" r=".06"/>
<circle cx="162.7" cy="36.4" r=".06"/>
<circle cx="163.8" cy="30.8" r=".06"/>
<circle cx="163.8" cy="33" r=".06"/>
<circle cx="163.8" cy="39.8" r=".06"/>
<circle cx="164.9" cy="36.4" r=".06"/>
<circle cx="164.9" cy="27.4" r=".06"/>
<circle cx="164.9" cy="29.7" r=".06"/>
<circle cx="164.9" cy="38.7" r=".06"/>
<circle cx="166" cy="33" r=".06"/>
<circle cx="166" cy="35.3" r=".06"/>
<circle cx="167.1" cy="38.7" r=".06"/>
<circle cx="167.1" cy="31.9" r=".06"/>
<circle cx="167.1" cy="29.7" r=".06"/>
<circle cx="187.1" cy="28.3" r=".06"/>
<circle cx="187.1" cy="21.5" r=".06"/>
<circle cx="188.2" cy="24.9" r=".06"/>
<circle cx="188.2" cy="27.1" r=".06"/>
<circle cx="189.3" cy="23.8" r=".06"/>
<circle cx="189.3" cy="21.5" r=".06"/>
<circle cx="190.4" cy="20.4" r=".06"/>
<circle cx="190.4" cy="27.1" r=".06"/>
<circle cx="192.7" cy="20.4" r=".06"/>
<circle cx="192.7" cy="22.7" r=".06"/>
<circle cx="193.8" cy="28.3" r=".06"/>
<circle cx="193.8" cy="26" r=".06"/>
<circle cx="194.9" cy="24.9" r=".06"/>
<circle cx="194.9" cy="22.7" r=".06"/>
<circle cx="196" cy="28.3" r=".06"/>
<circle cx="196" cy="21.5" r=".06"/>
<circle cx="197.2" cy="24.9" r=".06"/>
<circle cx="197.2" cy="27.1" r=".06"/>
<circle cx="157" cy="42" r=".06"/>
<circle cx="158.2" cy="40.9" r=".06"/>
<circle cx="160.4" cy="40.9" r=".06"/>
<circle cx="163.8" cy="42" r=".06"/>
<circle cx="166" cy="42" r=".06"/>
<circle cx="167.1" cy="40.9" r=".06"/>
</g>
<!-- layer: Components 3 -->
<path d="M57 207h4.7v34h-4.7zM61.7 207l-4.7 34M147.9 207h4.7v34h-4.7zM147.9 207l4.7 34" fill="none" stroke="#000" stroke-width=".21"/>
<!-- layer: AlumOutline -->
<g fill="#000" stroke="#000" stroke-width=".21">
<circle cx="77.2" cy="219.7" r=".06"/>
<circle cx="78.5" cy="219.7" r=".06"/>
<circle cx="131.1" cy="219.7" r=".06"/>
<circle cx="132.4" cy="219.7" r=".06"/>
<circle cx="77.2" cy="228.2" r=".06"/>
<circle cx="78.5" cy="228.2" r=".06"/>
<circle cx="131.1" cy="228.2" r=".06"/>
<circle cx="132.4" cy="228.2" r=".06"/>
</g>
<!-- layer: Counterweight -->
<g fill="none" stroke="#000" stroke-width=".21">
<path d="M41.2 214.5a.75 .75 0 0 1-.8-.8v-4.5a.8 .8 0 0 1 1.1-.7v6h-.3M41.5 208h15.5v32h-15.5zM46.2 207.7a.75 .75 0 0 1 .8-.7h4.4a.75 .75 0 0 1 .8 .7M46.2 207.7v.3h6v-.3M152.6 207.9h15.5v32.1h-15.5zM157.6 207.2l.5-.2h4.5a.82 .82 0 0 1 .8 .9h-6zM169.1 213.7a.82 .82 0 0 1-1 .8v-6a.81 .81 0 0 1 1 .7v4.5M40.4 234.2v4.5a.75 .75 0 0 0 .8 .8M40.4 234.2a.8 .8 0 0 1 1.1-.7v6h-.3M168.1 233.5a.81 .81 0 0 1 1 .7v4.5a.82 .82 0 0 1-1 .8zM47 241a.79 .79 0 0 1-.8-1h6a.85 .85 0 0 1-.8 1M47 241h4.4"/>
<path d="M157.4 240.2v-.2h6v.2M157.4 240.2a.75 .75 0 0 0 .7 .7l4.5 .1a.79 .79 0 0 0 .8-.8"/>
<circle cx="51.9" cy="223.7" r=".75"/>
<circle cx="157.6" cy="223.7" r=".75"/>
</g>
<!-- layer: Dimensions -->
<path d="M86.3 72.7h6.2M86.9 73.9v1.4M86.9 78v1.4M86.3 80.7h6.2M86.3 83.7h6.2M86.9 80.7v.1M86.9 83.5v.2M86.9 84.9v1.3M92.8 84v5.3M94 88.7h1.1M96.3 84v5.3M96.3 88.7h5.5" fill="none" stroke="#000" stroke-width=".21"/>
<path d="M86.7 79.4h.4l-.2 1.3zM86.9 72.7l.2 1.2h-.4zM86.9 83.7l.2 1.2h-.4zM92.8 88.7l1.2-.2v.4zM95.1 88.5l1.2 .2-1.2 .2z" fill="#000" stroke="#000" stroke-width=".21"/>
<!-- layer: Title Block -->
<g fill="none" stroke="#000" stroke-width=".21">
<path d="M73.8 56.9h-2.2l-15.5 15.5M67 130.1h-2.2l-6 2.9M75.4 193.1h-2.2l-3.2 7.9M81 207.5h-3.3v5.8M92.1 212.9h-2.1l-6.5 6.5M98.6 217.2h-2.1l-2.5 2.5M72.4 234.6v3.9h8.2M53.5 244.9v5.5h2.1M3.4 261.4h203v27.5h-203zM51.4 266.9h155M51.4 272.4h155M51.4 277.9h155"/>
<path d="M51.4 261.4v27.5M72.4 261.4v27.5M121.4 261.4v27.5M142.4 261.4v27.5M183.4 261.4v11M51.4 283.4h155M183.4 283.4v5.5"/>
</g>
<path d="M55.9 72.1l.5 .5-1.8 1.3zM56.8 133.9l1.8-1.3 .3 .7zM69.7 200.8l.7 .3-1.2 1.9zM77.4 213.3h.7l-.4 2.2zM83.2 219.1l.5 .5-1.7 1.3zM93.7 219.4l.5 .5-1.7 1.3zM72.4 232.5l.4 2.1h-.8zM53.5 242.7l.3 2.2h-.7z" fill="#000" stroke="#000" stroke-width=".21"/>
<g font-size="5.6">
<text x="106.9" y="68.6">Vertical sliding single hung window</text>
<text x="106.5" y="73.6">Residential cavity slider</text>
</g>
<g font-size="4.2">
<text x="106.6" y="82.6">Features:</text>
<text x="106.7" y="127.6">Specifications:</text>
<text x="73.4" y="266.2">Timber</text>
<text x="144.4" y="266.2">SH105_CT2</text>
<text x="185.4" y="265.9">1:2</text>
<text x="73.4" y="271.7">A:A &amp; B:B</text>
<text x="144.4" y="271.6">11-08-21</text>
<text x="185.4" y="271.6">001</text>
<text x="73.4" y="277.2">-</text>
<text x="144.4" y="277.2">Single Hung</text>
<text x="73.4" y="282.7">-</text>
<text x="144.4" y="282.6">Commercial</text>
<text x="73.4" y="288.2">-</text>
<text x="144.4" y="288.1">Single</text>
<text x="185.4" y="288.2">10mm</text>
</g>
<g font-size="3.5">
<text x="62.9" y="110.7">SECTION A-A</text>
<text x="88" y="245.9">SECTION B-B</text>
<text x="7" y="266.3">Neotechnical Industries Ltd</text>
</g>
<g font-size="3.1">
<text x="167.5" y="11.3">A</text>
<text x="169.1" y="23">B</text>
<text x="152.3" y="28">B</text>
<text x="152" y="47">SH105</text>
<text x="167.5" y="46.1">A</text>
<text x="182" y="47">SH105</text>
</g>
<g font-size="2.8">
<text x="74.2" y="57.6">Wool pile carrier</text>
<text x="86.1" y="77.6">8</text>
<text x="86.1" y="83.1">3</text>
<text x="97.7" y="88.3">3.5</text>
<text x="106.8" y="87.6">Sashless pane of glass moves within it's own plane</text>
<text x="106.8" y="92.6">Sliding pane moves upwards into wall or ceiling cavity</text>
<text x="106.7" y="97.6">Ideal for reception areas or serveries</text>
<text x="106.7" y="102.9">Neotec recommends a removable access panel for future maintenance</text>
<text x="106.8" y="106.3">should it be required.</text>
<text x="106.7" y="112.6">Lock open position provides secure pass through</text>
<text x="67.5" y="130.8">Acrylic handle typically</text>
<text x="67.4" y="134.2">30 -55mm from glass</text>
<text x="67.4" y="137.5">edge</text>
<text x="106.8" y="137.6">Curved and/or raking heads available</text>
<text x="106.7" y="142.6">Frame height from 600mm</text>
<text x="106.7" y="147.7">Frame width from 400mm</text>
<text x="106.9" y="152.6">Annealed, laminated, toughened or Low E glass available as standard</text>
<text x="106.7" y="157.6">Most powder coated and anodised aluminium finishes available as standard</text>
<text x="75.8" y="193.8">Shugg Lock - May be positioned</text>
<text x="75.8" y="197.2">on either side or both, typically</text>
<text x="75.8" y="200.5">only one required</text>
<text x="81.4" y="208.2">Guide N1388 (ripped)</text>
<text x="92.6" y="213.9">'H' Plastic</text>
<text x="99" y="218.3">Glass</text>
<text x="81" y="239.2">Guide N1388 (ripped)</text>
<text x="56" y="251.4">Box Section 30881</text>
<text x="52.4" y="264.1">Frame Type</text>
<text x="52.5" y="269.7">Section</text>
<text x="122.4" y="264.1">Drawing name</text>
<text x="122.4" y="269.6">Date drawn</text>
<text x="170.2" y="269.6">Revision</text>
<text x="170.3" y="264.2">Scale</text>
<text x="8.8" y="271.8">9 McDonald St, Sandringham,</text>
<text x="21.4" y="275.1">Auckland.</text>
<text x="52.5" y="275.1">Notes</text>
<text x="122.6" y="275.1">Window style</text>
<text x="11.9" y="281.8">Email: info@shugg.co.nz</text>
<text x="15" y="278.5">Phone: 09 815 0481</text>
<text x="52.5" y="280.6">Notes</text>
<text x="122.6" y="280.7">Window format</text>
<text x="16.5" y="285.2">www.shugg.co.nz</text>
<text x="52.5" y="286.1">Notes</text>
<text x="122.5" y="286.2">Glazing</text>
<text x="170.3" y="286.1">Thickness</text>
</g>
<g font-size="2.1">
<text x="20" y="291.4">Details subject to change without notice. Exterior frames by others, Neotechnical Industries Ltd does not own the rights to exterior frames shown and are indicative only. All other details</text>
<text x="56.6" y="293.9">© Neotechnical Industries Ltd, not to be reproduced, altered or distributed in any form without permission.</text>
</g>
<g font-size="1">
<text x="152" y="8.9">1 Panel Single Hung</text>
<text x="152.5" y="10.2">Sliding Up Cavity -</text>
<text x="153.2" y="11.5">Closed Position</text>
<text x="181.1" y="10.2">Sliding Up Cavity - Open</text>
<text x="182" y="8.9">1 Panel Single Hung</text>
<text x="184.9" y="11.5">Position</text>
</g>
</svg>
